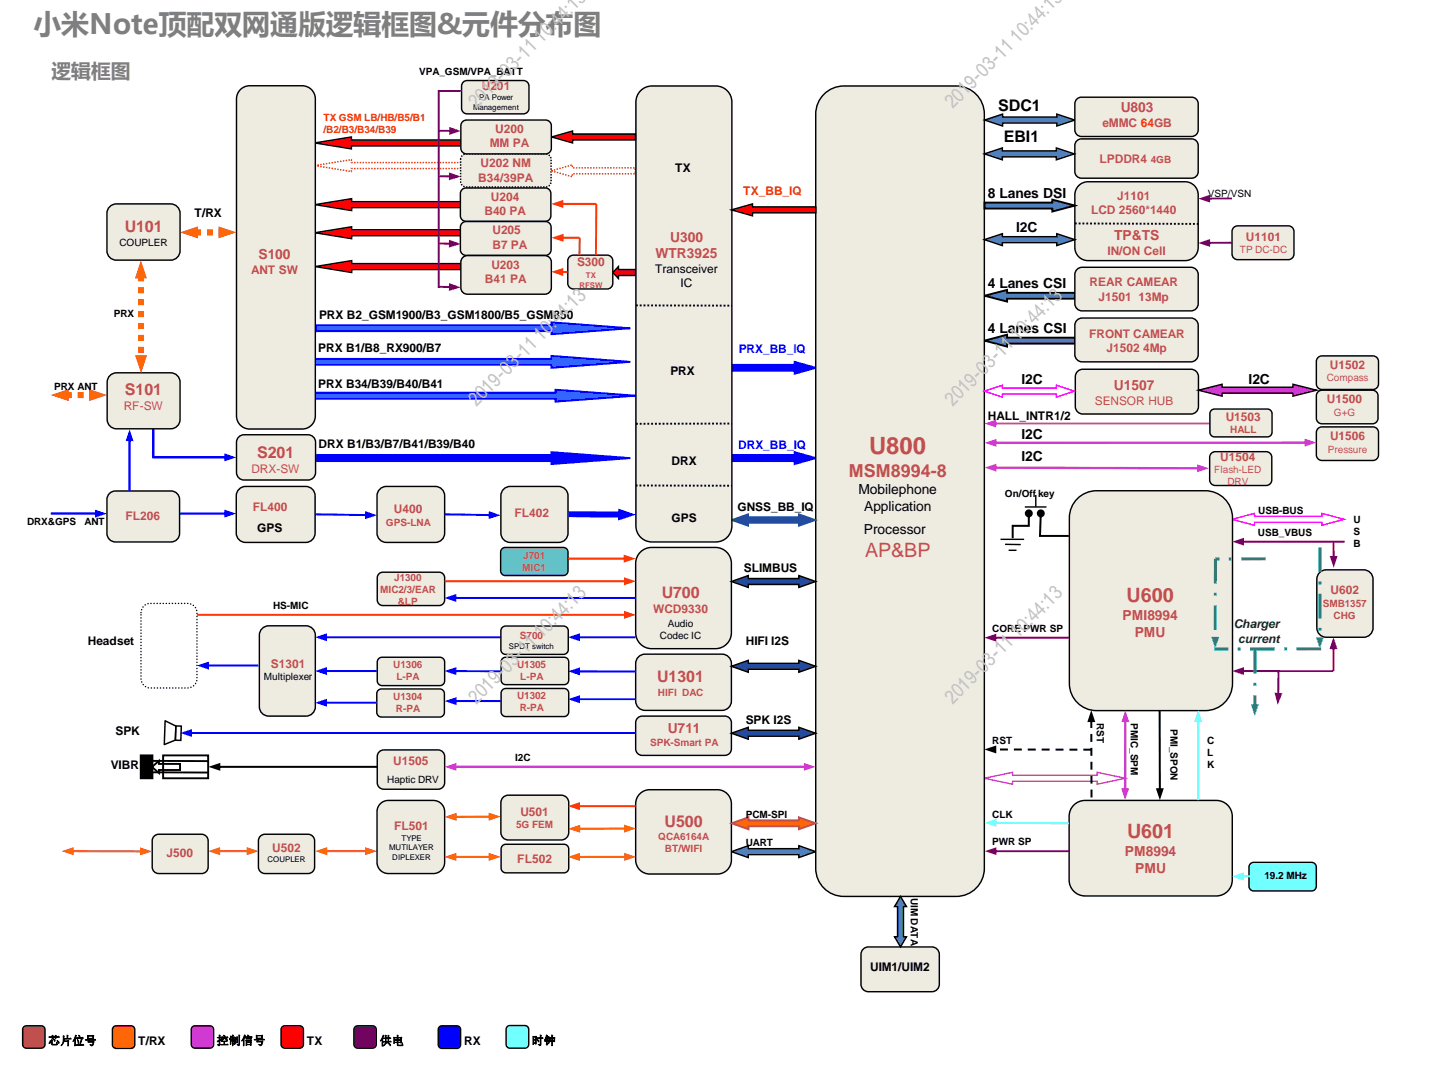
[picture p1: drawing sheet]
<svg xmlns="http://www.w3.org/2000/svg" width="254mm" height="190mm" viewBox="0 0 254 190" stroke-linecap="round" stroke-linejoin="round" font-family="sans-serif">
<path d="M89.2 97.5l.6-.2h10.3a.83 .83 0 0 1 .9 .8v3.3a.83 .83 0 0 1-.9 .9h-10.3a.83 .83 0 0 1-.8-.9v-3.3z" fill-rule="evenodd" fill="#8eb4e3"/>
<path d="M89.2 97.5l.6-.2h10.3a.83 .83 0 0 1 .9 .8v3.3a.83 .83 0 0 1-.9 .9h-10.3a.83 .83 0 0 1-.8-.9v-3.3z" fill="none" stroke="#000" stroke-width=".25"/>
<path d="M222.2 153.5l.6-.3h10.3a.84 .84 0 0 1 .9 .9v3.4a.85 .85 0 0 1-.9 .8h-10.3a.85 .85 0 0 1-.8-.8v-3.4z" fill-rule="evenodd" fill="#6ff"/>
<path d="M222.2 153.5l.6-.3h10.3a.84 .84 0 0 1 .9 .9v3.4a.85 .85 0 0 1-.9 .8h-10.3a.85 .85 0 0 1-.8-.8v-3.4z" fill="none" stroke="#000" stroke-width=".25"/>
<path d="M130 151.3l3-1v.5h9v-.5l3 1-3 1.1v-.5h-9v.5z" fill-rule="evenodd" fill="#4f81bd"/>
<path d="M130 151.3l3-1v.5h9v-.5l3 1-3 1.1v-.5h-9v.5z" fill="none" stroke="#000" stroke-width=".25"/>
<path d="M55.9 25.4l6.6-1.1v.6h19.6v1h-19.6v.6z" fill-rule="evenodd" fill="#f00"/>
<path d="M55.9 25.4l6.6-1.1v.6h19.6v1h-19.6v.6z" fill="none" stroke="#000" stroke-width=".25"/>
<path d="M56 47.4l6.5-1.1v.5h19.5v1.1h-19.5v.5z" fill-rule="evenodd" fill="#f00"/>
<path d="M56 47.4l6.5-1.1v.5h19.5v1.1h-19.5v.5z" fill="none" stroke="#000" stroke-width=".25"/>
<path d="M56 41.4l6.5-1.1v.5h19.6v1.1h-19.6v.5z" fill-rule="evenodd" fill="#f00"/>
<path d="M56 41.4l6.5-1.1v.5h19.6v1.1h-19.6v.5z" fill="none" stroke="#000" stroke-width=".25"/>
<path d="M27.3 75.3l-.1 6" fill="none" stroke="#00f" stroke-width=".42"/>
<path d="M55.9 29.4l6.6-1v.5h19.6v1.1h-19.6v.5z" fill-rule="evenodd" fill="#fff"/>
<path d="M55.9 29.4l6.6-1v.5h19.6v1.1h-19.6v.5z" fill="none" stroke="#f30" stroke-width=".25" stroke-dasharray=".3 .3" stroke-linecap="butt"/>
<path d="M56 36.4l6.5-1.1v.5h19.6v1.1h-19.6v.5z" fill-rule="evenodd" fill="#f00"/>
<path d="M56 36.4l6.5-1.1v.5h19.6v1.1h-19.6v.5z" fill="none" stroke="#000" stroke-width=".25"/>
<path d="M175 138.3l5-1.1v.6h15v-.6l5 1.1-5 1.1v-.6h-15v.6z" fill="none" stroke="#d03ad2" stroke-width=".25"/>
<path d="M56 80.9h42v-.6l14 1.1-14 1.1v-.6h-42z" fill-rule="evenodd" fill="#00f"/>
<path d="M56 80.9h42v-.6l14 1.1-14 1.1v-.6h-42z" fill="none" stroke="#00f" stroke-width=".34"/>
<path d="M56.1 57.8h41.9v-.5l14 1-14 1.1v-.5h-41.9z" fill-rule="evenodd" fill="#36f"/>
<path d="M56.1 57.8h41.9v-.5l14 1-14 1.1v-.5h-41.9z" fill="none" stroke="#00f" stroke-width=".34"/>
<path d="M130 64.8h11.2v-.5l3.8 1.1-3.8 1v-.5h-11.2z" fill-rule="evenodd" fill="#00f"/>
<path d="M130 64.8h11.2v-.5l3.8 1.1-3.8 1v-.5h-11.2z" fill="none" stroke="#00f" stroke-width=".34"/>
<path d="M219 92.3l4-1.1v.6h11.9v-.6l4 1.1-4 1v-.5h-11.9v.5z" fill="none" stroke="#f0f" stroke-width=".25"/>
<path d="M130 80.9h11.2v-.6l3.8 1.1-3.8 1.1v-.6h-11.2z" fill-rule="evenodd" fill="#00f"/>
<path d="M130 80.9h11.2v-.6l3.8 1.1-3.8 1.1v-.6h-11.2z" fill="none" stroke="#00f" stroke-width=".34"/>
<path d="M56 63.8h42v-.6l14 1.1-14 1.1v-.6h-42z" fill-rule="evenodd" fill="#36f"/>
<path d="M56 63.8h42v-.6l14 1.1-14 1.1v-.6h-42z" fill="none" stroke="#00f" stroke-width=".34"/>
<path d="M56 69.8h42.7v-.5l14.3 1-14.3 1.1v-.6h-42.7z" fill-rule="evenodd" fill="#36f"/>
<path d="M56 69.8h42.7v-.5l14.3 1-14.3 1.1v-.6h-42.7z" fill="none" stroke="#00f" stroke-width=".34"/>
<path d="M175 60.5l4-1v.5h12.1v1.1h-12.1v.5z" fill-rule="evenodd" fill="#4f81bd"/>
<path d="M175 60.5l4-1v.5h12.1v1.1h-12.1v.5z" fill="none" stroke="#000" stroke-width=".34"/>
<path d="M175 52.6l4-1.1v.5h12.1v1.1h-12.1v.5z" fill-rule="evenodd" fill="#4f81bd"/>
<path d="M175 52.6l4-1.1v.5h12.1v1.1h-12.1v.5z" fill="none" stroke="#000" stroke-width=".34"/>
<path d="M46.4 148.5l.7-.2h7.7a1.17 1.17 0 0 1 1.1 1.1v4.7a1.17 1.17 0 0 1-1.1 1.1h-7.7a1.17 1.17 0 0 1-1.2-1.1v-4.7l.1-.4z" fill-rule="evenodd" fill="#eeece1"/>
<path d="M46.4 148.5l.7-.2h7.7a1.17 1.17 0 0 1 1.1 1.1v4.7a1.17 1.17 0 0 1-1.1 1.1h-7.7a1.17 1.17 0 0 1-1.2-1.1v-4.7l.1-.4z" fill="none" stroke="#000" stroke-width=".25"/>
<path d="M113.6 98.3a2.83 2.83 0 0 1 2.2-1h11.4a2.84 2.84 0 0 1 2.8 2.8v12.3a2.84 2.84 0 0 1-2.8 2.9h-11.4a2.84 2.84 0 0 1-2.8-2.9v-12.3l.1-.6z" fill-rule="evenodd" fill="#eeece1"/>
<path d="M113.6 98.3a2.83 2.83 0 0 1 2.2-1h11.4a2.84 2.84 0 0 1 2.8 2.8v12.3a2.84 2.84 0 0 1-2.8 2.9h-11.4a2.84 2.84 0 0 1-2.8-2.9v-12.3l.1-.6z" fill="none" stroke="#000" stroke-width=".25"/>
<path d="M25.5 107.7l.8-.4 .4-.1h6.7a1.66 1.66 0 0 1 1.6 1.7v11.7a1.66 1.66 0 0 1-1.6 1.7h-6.7a1.66 1.66 0 0 1-1.6-1.7v-11.7v-.5z" fill="none" stroke="#000" stroke-width=".25" stroke-dasharray="0 .5"/>
<path d="M146.2 17.1a5 5 0 0 1 3.8-1.8h20a5 5 0 0 1 5 5v134a5 5 0 0 1-5 5h-20a5 5 0 0 1-5-5v-134a5 5 0 0 1 1.2-3.2z" fill-rule="evenodd" fill="#eeece1"/>
<path d="M146.2 17.1a5 5 0 0 1 3.8-1.8h20a5 5 0 0 1 5 5v134a5 5 0 0 1-5 5h-20a5 5 0 0 1-5-5v-134a5 5 0 0 1 1.2-3.2z" fill="none" stroke="#000" stroke-width=".25"/>
<path d="M191.5 24.9l.7-.2h19.6a1.17 1.17 0 0 1 1.2 1.1v4.7a1.17 1.17 0 0 1-1.2 1.2h-19.6a1.17 1.17 0 0 1-1.1-1.2v-4.7v-.3z" fill-rule="evenodd" fill="#eeece1"/>
<path d="M191.5 24.9l.7-.2h19.6a1.17 1.17 0 0 1 1.2 1.1v4.7a1.17 1.17 0 0 1-1.2 1.2h-19.6a1.17 1.17 0 0 1-1.1-1.2v-4.7v-.3z" fill="none" stroke="#000" stroke-width=".25"/>
<path d="M191.3 48l.6-.4 .4-.1h19.4a1.29 1.29 0 0 1 1.3 1.3v5.2a1.29 1.29 0 0 1-1.3 1.2h-19.4a1.29 1.29 0 0 1-1.2-1.2v-5.2z" fill-rule="evenodd" fill="#eeece1"/>
<path d="M191.3 48l.6-.4 .4-.1h19.4a1.29 1.29 0 0 1 1.3 1.3v5.2a1.29 1.29 0 0 1-1.3 1.2h-19.4a1.29 1.29 0 0 1-1.2-1.2v-5.2z" fill="none" stroke="#000" stroke-width=".25"/>
<path d="M191.6 33.2a2.33 2.33 0 0 1 1.8-.9h17.2a2.33 2.33 0 0 1 2.4 2.3v9.4a2.33 2.33 0 0 1-2.4 2.3h-17.2a2.33 2.33 0 0 1-2.3-2.3v-9.4v-.5z" fill-rule="evenodd" fill="#eeece1"/>
<path d="M191.6 33.2a2.33 2.33 0 0 1 1.8-.9h17.2a2.33 2.33 0 0 1 2.4 2.3v9.4a2.33 2.33 0 0 1-2.4 2.3h-17.2a2.33 2.33 0 0 1-2.3-2.3v-9.4v-.5z" fill="none" stroke="#000" stroke-width=".25"/>
<path d="M191.3 57l.6-.4 .4-.1h19.4a1.3 1.3 0 0 1 1.3 1.3v5.2a1.3 1.3 0 0 1-1.3 1.3h-19.4a1.3 1.3 0 0 1-1.2-1.3v-5.2z" fill-rule="evenodd" fill="#eeece1"/>
<path d="M191.3 57l.6-.4 .4-.1h19.4a1.3 1.3 0 0 1 1.3 1.3v5.2a1.3 1.3 0 0 1-1.3 1.3h-19.4a1.3 1.3 0 0 1-1.2-1.3v-5.2z" fill="none" stroke="#000" stroke-width=".25"/>
<path d="M113.9 140.9l1-.5 .6-.1h12a2.5 2.5 0 0 1 2.5 2.5v10a2.5 2.5 0 0 1-2.5 2.5h-12a2.5 2.5 0 0 1-2.5-2.5v-10a2.49 2.49 0 0 1 .9-1.9z" fill-rule="evenodd" fill="#eeece1"/>
<path d="M113.9 140.9l1-.5 .6-.1h12a2.5 2.5 0 0 1 2.5 2.5v10a2.5 2.5 0 0 1-2.5 2.5h-12a2.5 2.5 0 0 1-2.5-2.5v-10a2.49 2.49 0 0 1 .9-1.9z" fill="none" stroke="#000" stroke-width=".25"/>
<path d="M42.5 16.1a2.33 2.33 0 0 1 1.9-.9h9.3a2.33 2.33 0 0 1 2.3 2.4v56.3a2.33 2.33 0 0 1-2.3 2.3h-9.3a2.33 2.33 0 0 1-2.4-2.3v-56.3l.1-.6z" fill-rule="evenodd" fill="#eeece1"/>
<path d="M42.5 16.1a2.33 2.33 0 0 1 1.9-.9h9.3a2.33 2.33 0 0 1 2.3 2.4v56.3a2.33 2.33 0 0 1-2.3 2.3h-9.3a2.33 2.33 0 0 1-2.4-2.3v-56.3l.1-.6z" fill="none" stroke="#000" stroke-width=".25"/>
<path d="M153.6 168.5l.8-.2h11.2a1.33 1.33 0 0 1 1.4 1.3v5.3a1.33 1.33 0 0 1-1.4 1.3h-11.2a1.33 1.33 0 0 1-1.4-1.3v-5.3l.1-.4z" fill-rule="evenodd" fill="#eeece1"/>
<path d="M153.6 168.5l.8-.2h11.2a1.33 1.33 0 0 1 1.4 1.3v5.3a1.33 1.33 0 0 1-1.4 1.3h-11.2a1.33 1.33 0 0 1-1.4-1.3v-5.3l.1-.4z" fill="none" stroke="#000" stroke-width=".25"/>
<path d="M46.6 111.7l.7-.4 .5-.1h6.6a1.66 1.66 0 0 1 1.6 1.7v12.7a1.66 1.66 0 0 1-1.6 1.7h-6.6a1.66 1.66 0 0 1-1.7-1.7v-12.7l.1-.5z" fill-rule="evenodd" fill="#eeece1"/>
<path d="M46.6 111.7l.7-.4 .5-.1h6.6a1.66 1.66 0 0 1 1.6 1.7v12.7a1.66 1.66 0 0 1-1.6 1.7h-6.6a1.66 1.66 0 0 1-1.7-1.7v-12.7l.1-.5z" fill="none" stroke="#000" stroke-width=".25"/>
<path d="M82.2 27.6l.7-.3h14.1a.98 .98 0 0 1 1 1v4a.98 .98 0 0 1-1 .9h-14.1a.98 .98 0 0 1-1-.9v-4z" fill-rule="evenodd" fill="#eeece1"/>
<path d="M82.2 27.6l.7-.3h14.1a.98 .98 0 0 1 1 1v4a.98 .98 0 0 1-1 .9h-14.1a.98 .98 0 0 1-1-.9v-4z" fill="none" stroke="#000" stroke-width=".25" stroke-dasharray=".3 .3" stroke-linecap="butt"/>
<path d="M82.1 33.7l.7-.3h14.1a.99 .99 0 0 1 1 1v3.9a.99 .99 0 0 1-1 1h-14.1a.99 .99 0 0 1-1-1v-3.9z" fill-rule="evenodd" fill="#eeece1"/>
<path d="M82.1 33.7l.7-.3h14.1a.99 .99 0 0 1 1 1v3.9a.99 .99 0 0 1-1 1h-14.1a.99 .99 0 0 1-1-1v-3.9z" fill="none" stroke="#000" stroke-width=".25"/>
<path d="M190.7 143.3a2.82 2.82 0 0 1 2.2-1.1h23.3a2.83 2.83 0 0 1 2.8 2.9v11.3a2.83 2.83 0 0 1-2.8 2.8h-23.3a2.83 2.83 0 0 1-2.9-2.8v-11.3l.1-.7z" fill-rule="evenodd" fill="#eeece1"/>
<path d="M190.7 143.3a2.82 2.82 0 0 1 2.2-1.1h23.3a2.83 2.83 0 0 1 2.8 2.9v11.3a2.83 2.83 0 0 1-2.8 2.8h-23.3a2.83 2.83 0 0 1-2.9-2.8v-11.3l.1-.7z" fill="none" stroke="#000" stroke-width=".25"/>
<path d="M42.6 77.5l.8-.2h11.4a1.34 1.34 0 0 1 1.3 1.3v5.4a1.34 1.34 0 0 1-1.3 1.3h-11.4a1.34 1.34 0 0 1-1.4-1.3v-5.4l.1-.4z" fill-rule="evenodd" fill="#eeece1"/>
<path d="M42.6 77.5l.8-.2h11.4a1.34 1.34 0 0 1 1.3 1.3v5.4a1.34 1.34 0 0 1-1.3 1.3h-11.4a1.34 1.34 0 0 1-1.4-1.3v-5.4l.1-.4z" fill="none" stroke="#000" stroke-width=".25"/>
<path d="M82.3 14.6l.7-.3h10a.99 .99 0 0 1 1 1v3.9a.99 .99 0 0 1-1 1h-10a.99 .99 0 0 1-1-1v-3.9z" fill-rule="evenodd" fill="#eeece1"/>
<path d="M82.3 14.6l.7-.3h10a.99 .99 0 0 1 1 1v3.9a.99 .99 0 0 1-1 1h-10a.99 .99 0 0 1-1-1v-3.9z" fill="none" stroke="#000" stroke-width=".25"/>
<path d="M89.5 86.9l.7-.4 .5-.1h8.6a1.66 1.66 0 0 1 1.7 1.7v6.6a1.66 1.66 0 0 1-1.7 1.7h-8.6a1.66 1.66 0 0 1-1.7-1.7v-6.6l.1-.4z" fill-rule="evenodd" fill="#eeece1"/>
<path d="M89.5 86.9l.7-.4 .5-.1h8.6a1.66 1.66 0 0 1 1.7 1.7v6.6a1.66 1.66 0 0 1-1.7 1.7h-8.6a1.66 1.66 0 0 1-1.7-1.7v-6.6l.1-.4z" fill="none" stroke="#000" stroke-width=".25"/>
<path d="M42.5 86.9l.7-.4 .5-.1h10.6a1.66 1.66 0 0 1 1.7 1.7v6.6a1.66 1.66 0 0 1-1.7 1.7h-10.6a1.66 1.66 0 0 1-1.7-1.7v-6.6l.1-.4z" fill-rule="evenodd" fill="#eeece1"/>
<path d="M42.5 86.9l.7-.4 .5-.1h10.6a1.66 1.66 0 0 1 1.7 1.7v6.6a1.66 1.66 0 0 1-1.7 1.7h-10.6a1.66 1.66 0 0 1-1.7-1.7v-6.6l.1-.4z" fill="none" stroke="#000" stroke-width=".25"/>
<path d="M191.1 39.7l21.9 .1" fill="none" stroke="#000" stroke-width=".34" stroke-dasharray=".3 .3" stroke-linecap="butt"/>
<path d="M130 92.4l3-1v.5h9v-.5l3 1-3 1.1v-.6h-9v.6z" fill-rule="evenodd" fill="#1f497d"/>
<path d="M130 92.4l3-1v.5h9v-.5l3 1-3 1.1v-.6h-9v.6z" fill="none" stroke="#1f497d" stroke-width=".25"/>
<path d="M175 42.6l3.2-1.1v.6h9.6v-.6l3.3 1.1-3.3 1v-.5h-9.6v.5z" fill-rule="evenodd" fill="#4f81bd"/>
<path d="M175 42.6l3.2-1.1v.6h9.6v-.6l3.3 1.1-3.3 1v-.5h-9.6v.5z" fill="none" stroke="#000" stroke-width=".25"/>
<path d="M175 21.3l3.2-1v.5h9.7v-.5l3.2 1-3.2 1.1v-.5h-9.7v.5z" fill-rule="evenodd" fill="#4f81bd"/>
<path d="M175 21.3l3.2-1v.5h9.7v-.5l3.2 1-3.2 1.1v-.5h-9.7v.5z" fill="none" stroke="#000" stroke-width=".25"/>
<path d="M175 27.3l3.2-1v.5h9.6v-.5l3.2 1-3.2 1.1v-.5h-9.6v.5z" fill-rule="evenodd" fill="#4f81bd"/>
<path d="M175 27.3l3.2-1v.5h9.6v-.5l3.2 1-3.2 1.1v-.5h-9.6v.5z" fill="none" stroke="#000" stroke-width=".25"/>
<path d="M191.4 66.2l.6-.5 .5-.1h19.2a1.32 1.32 0 0 1 1.3 1.3v5.3a1.32 1.32 0 0 1-1.3 1.4h-19.2a1.32 1.32 0 0 1-1.4-1.4v-5.3z" fill-rule="evenodd" fill="#eeece1"/>
<path d="M191.4 66.2l.6-.5 .5-.1h19.2a1.32 1.32 0 0 1 1.3 1.3v5.3a1.32 1.32 0 0 1-1.3 1.4h-19.2a1.32 1.32 0 0 1-1.4-1.4v-5.3z" fill="none" stroke="#000" stroke-width=".25"/>
<path d="M175 69.5l3.2-1v.5h9.6v-.5l3.2 1-3.2 1.1v-.6h-9.6v.6z" fill-rule="evenodd" fill="#fff"/>
<path d="M175 69.5l3.2-1v.5h9.6v-.5l3.2 1-3.2 1.1v-.6h-9.6v.6z" fill="none" stroke="#f0f" stroke-width=".25"/>
<path d="M130 146.3l3-1.1v.6h9v-.6l3 1.1-3 1.1v-.6h-9v.6z" fill-rule="evenodd" fill="#f60"/>
<path d="M130 146.3l3-1.1v.6h9v-.6l3 1.1-3 1.1v-.6h-9v.6z" fill="none" stroke="#c0504d" stroke-width=".34"/>
<path d="M56 91.2l9.3 .2-.1 .3-9.2-.1zM64.9 90.8l2.1 .8-2.1 .6z" fill="#00f"/>
<path d="M82.1 39.7l.7-.3h14.2a1 1 0 0 1 1 1v4a1 1 0 0 1-1 1h-14.2a1 1 0 0 1-1-1v-4z" fill-rule="evenodd" fill="#eeece1"/>
<path d="M82.1 39.7l.7-.3h14.2a1 1 0 0 1 1 1v4a1 1 0 0 1-1 1h-14.2a1 1 0 0 1-1-1v-4z" fill="none" stroke="#000" stroke-width=".25"/>
<path d="M11.7 69.7h1v1h-1zM13.8 69.7h1.1v1h-1.1zM15.9 69.7h.5v1h-.5zM9 70.2l3.2-1v2.1zM15.9 69.2l3.1 1-3.1 1.1z" fill="#f60"/>
<path d="M98 30.4l3.7-1.1v.5h11.2v1.1h-11.2v.5z" fill="none" stroke="#f30" stroke-width=".25" stroke-dasharray=".3 .3" stroke-linecap="butt"/>
<path d="M109.9 47.4v.5h3v1.1h-3v.5l-1-1.1z" fill-rule="evenodd" fill="#f00"/>
<path d="M109.9 47.4v.5h3v1.1h-3v.5l-1-1.1z" fill="none" stroke="#000" stroke-width=".25"/>
<path d="M113.7 16.3a2.84 2.84 0 0 1 2.2-1h11.3a2.84 2.84 0 0 1 2.9 2.8v75.4a2.84 2.84 0 0 1-2.9 2.8h-11.3a2.84 2.84 0 0 1-2.9-2.8v-75.4l.1-.6z" fill-rule="evenodd" fill="#eeece1"/>
<path d="M113.7 16.3a2.84 2.84 0 0 1 2.2-1h11.3a2.84 2.84 0 0 1 2.9 2.8v75.4a2.84 2.84 0 0 1-2.9 2.8h-11.3a2.84 2.84 0 0 1-2.9-2.8v-75.4l.1-.6z" fill="none" stroke="#000" stroke-width=".25"/>
<path d="M113 54.3h17.1M113 75.3h17.1M113 86.3h17.1" fill="none" stroke="#000" stroke-width=".34" stroke-dasharray=".3 .3" stroke-linecap="butt"/>
<path d="M78 23.1h2.2v.3h-2.2zM79.8 22.6l2.2 .7-2.2 .7z" fill="#800080"/>
<path d="M81.9 16.2h-3.9v35" fill="none" stroke="#800080" stroke-width=".34"/>
<path d="M101 90.8l9.4 .1v1.1l-9.4-.1zM109.9 90.4l3.2 1.1-3.2 1z" fill="#00f"/>
<path d="M160.1 159.3l1 1.8h-.5v5.4h.5l-1 1.8-1.1-1.8h.5v-5.4h-.5z" fill-rule="evenodd" fill="#4f81bd"/>
<path d="M160.1 159.3l1 1.8h-.5v5.4h.5l-1 1.8-1.1-1.8h.5v-5.4h-.5z" fill="none" stroke="#000" stroke-width=".25"/>
<g fill="#f60">
<path d="M102.8 147.1v.3h8.5v-.3zM101 147.3l2.1 .7v-1.4zM110.9 146.5v1.4l2.1-.7z"/>
<path d="M57.8 151.1h7.4v.3h-7.4zM56 151.3l2.2-.7v1.4zM64.9 150.6l2.1 .7-2.1 .7z"/>
</g>
<path d="M32 91.1v.3h8.2v-.3zM39.9 90.6v1.4l2.1-.7z" fill="#00f"/>
<path d="M130 103.3l3-1v.5h9v-.5l3 1-3 1.1v-.5h-9v.5z" fill-rule="evenodd" fill="#1f497d"/>
<path d="M130 103.3l3-1v.5h9v-.5l3 1-3 1.1v-.5h-9v.5z" fill="none" stroke="#000" stroke-width=".25"/>
<path d="M191.2 88.9a4.8 4.8 0 0 1 3.7-1.7h19.3a4.8 4.8 0 0 1 4.9 4.8v29.4a4.8 4.8 0 0 1-4.9 4.9h-19.3a4.8 4.8 0 0 1-4.8-4.9v-29.4a4.8 4.8 0 0 1 1.1-3.1z" fill-rule="evenodd" fill="#eeece1"/>
<path d="M191.2 88.9a4.8 4.8 0 0 1 3.7-1.7h19.3a4.8 4.8 0 0 1 4.9 4.8v29.4a4.8 4.8 0 0 1-4.9 4.9h-19.3a4.8 4.8 0 0 1-4.8-4.9v-29.4a4.8 4.8 0 0 1 1.1-3.1z" fill="none" stroke="#000" stroke-width=".25"/>
<path d="M130 37.3l3.8-1.1v.6h11.2v1h-11.2v.6z" fill-rule="evenodd" fill="#f00"/>
<path d="M130 37.3l3.8-1.1v.6h11.2v1h-11.2v.6zM177.8 95.8h4.2M178.6 96.7l2.8 .1M179.3 97.8h1.4M182.2 90.1h3.8M184.1 88v2" fill="none" stroke="#000" stroke-width=".25"/>
<g fill="#000">
<path d="M179.8 93.3h3.1l-.2 .1v-2.2h.3v2.4h-3l.2-.2v2.2h-.4zM182.2 91.2a.71 .71 0 0 1 1.4 0 .71 .71 0 0 1-1.4 0z"/>
<path d="M184.8 91.2h.4l-.2 4-.1-.1h5.1v.3h-5.3zM184.3 91.2a.71 .71 0 0 1 1.4 0 .71 .71 0 0 1-1.4 0z"/>
</g>
<path d="M20.2 182.5l.4-.2h2.7a.66 .66 0 0 1 .7 .7v2.6a.66 .66 0 0 1-.7 .7h-2.7a.66 .66 0 0 1-.6-.7v-2.6z" fill-rule="evenodd" fill="#f60"/>
<path d="M20.2 182.5l.4-.2h2.7a.66 .66 0 0 1 .7 .7v2.6a.66 .66 0 0 1-.7 .7h-2.7a.66 .66 0 0 1-.6-.7v-2.6z" fill="none" stroke="#000" stroke-width=".25"/>
<path d="M50.1 182.5l.5-.2h2.7a.66 .66 0 0 1 .6 .7v2.6a.66 .66 0 0 1-.6 .7h-2.7a.66 .66 0 0 1-.6-.7v-2.6z" fill-rule="evenodd" fill="#f00"/>
<path d="M50.1 182.5l.5-.2h2.7a.66 .66 0 0 1 .6 .7v2.6a.66 .66 0 0 1-.6 .7h-2.7a.66 .66 0 0 1-.6-.7v-2.6z" fill="none" stroke="#000" stroke-width=".25"/>
<path d="M78.1 182.5l.5-.2h2.6a.66 .66 0 0 1 .7 .7v2.6a.66 .66 0 0 1-.7 .7h-2.6a.66 .66 0 0 1-.7-.7v-2.6z" fill-rule="evenodd" fill="#00f"/>
<path d="M78.1 182.5l.5-.2h2.6a.66 .66 0 0 1 .7 .7v2.6a.66 .66 0 0 1-.7 .7h-2.6a.66 .66 0 0 1-.7-.7v-2.6z" fill="none" stroke="#000" stroke-width=".25"/>
<path d="M63.1 182.5l.5-.2h2.6a.66 .66 0 0 1 .7 .7v2.6a.66 .66 0 0 1-.7 .7h-2.6a.66 .66 0 0 1-.7-.7v-2.6z" fill-rule="evenodd" fill="#800080"/>
<path d="M63.1 182.5l.5-.2h2.6a.66 .66 0 0 1 .7 .7v2.6a.66 .66 0 0 1-.7 .7h-2.6a.66 .66 0 0 1-.7-.7v-2.6z" fill="none" stroke="#000" stroke-width=".25"/>
<path d="M4.2 182.5l.5-.2h2.6a.66 .66 0 0 1 .7 .7v2.6a.66 .66 0 0 1-.7 .7h-2.6a.66 .66 0 0 1-.7-.7v-2.6z" fill-rule="evenodd" fill="#c0504d"/>
<path d="M4.2 182.5l.5-.2h2.6a.66 .66 0 0 1 .7 .7v2.6a.66 .66 0 0 1-.7 .7h-2.6a.66 .66 0 0 1-.7-.7v-2.6z" fill="none" stroke="#000" stroke-width=".25"/>
<path d="M34.2 182.5l.5-.2h2.6a.66 .66 0 0 1 .7 .7v2.6a.66 .66 0 0 1-.7 .7h-2.6a.66 .66 0 0 1-.7-.7v-2.6z" fill-rule="evenodd" fill="#d03ad2"/>
<path d="M34.2 182.5l.5-.2h2.6a.66 .66 0 0 1 .7 .7v2.6a.66 .66 0 0 1-.7 .7h-2.6a.66 .66 0 0 1-.7-.7v-2.6z" fill="none" stroke="#000" stroke-width=".25"/>
<path d="M90.2 182.4l.4-.2h2.7a.67 .67 0 0 1 .7 .7v2.7a.67 .67 0 0 1-.7 .7h-2.7a.67 .67 0 0 1-.6-.7v-2.7z" fill-rule="evenodd" fill="#6ff"/>
<path d="M90.2 182.4l.4-.2h2.7a.67 .67 0 0 1 .7 .7v2.7a.67 .67 0 0 1-.7 .7h-2.7a.67 .67 0 0 1-.6-.7v-2.7z" fill="none" stroke="#000" stroke-width=".25"/>
<path d="M175 36h12v-.5l4.1 1-4.1 1.1v-.5h-12z" fill-rule="evenodd" fill="#4f81bd"/>
<path d="M175 36h12v-.5l4.1 1-4.1 1.1v-.5h-12z" fill="none" stroke="#000" stroke-width=".34"/>
<path d="M98 24.3l3.8-1v.5h11.1v1.1h-11.1v.5z" fill-rule="evenodd" fill="#f00"/>
<path d="M98 24.3l3.8-1v.5h11.1v1.1h-11.1v.5z" fill="none" stroke="#000" stroke-width=".25"/>
<path d="M82.2 21.6l.7-.3h14.1a1 1 0 0 1 1 1v4a1 1 0 0 1-1 1h-14.1a1 1 0 0 1-1-1v-4z" fill-rule="evenodd" fill="#eeece1"/>
<path d="M82.2 21.6l.7-.3h14.1a1 1 0 0 1 1 1v4a1 1 0 0 1-1 1h-14.1a1 1 0 0 1-1-1v-4z" fill="none" stroke="#000" stroke-width=".25"/>
<path d="M82.1 45.9l.6-.4 .4-.1h13.8a1.14 1.14 0 0 1 1.1 1.2v4.5a1.14 1.14 0 0 1-1.1 1.2h-13.8a1.14 1.14 0 0 1-1.2-1.2v-4.5z" fill-rule="evenodd" fill="#eeece1"/>
<path d="M82.1 45.9l.6-.4 .4-.1h13.8a1.14 1.14 0 0 1 1.1 1.2v4.5a1.14 1.14 0 0 1-1.1 1.2h-13.8a1.14 1.14 0 0 1-1.2-1.2v-4.5z" fill="none" stroke="#000" stroke-width=".25"/>
<path d="M101.2 45.6l.7-.3h6a1 1 0 0 1 1 1v4a1 1 0 0 1-1 1.1h-6a1 1 0 0 1-1-1.1v-4z" fill-rule="evenodd" fill="#eeece1"/>
<path d="M101.2 45.6l.7-.3h6a1 1 0 0 1 1 1v4a1 1 0 0 1-1 1.1h-6a1 1 0 0 1-1-1.1v-4z" fill="none" stroke="#000" stroke-width=".25"/>
<path d="M27.1 81l13.1 .1v.4l-13.1-.1zM39.9 80.6l2.1 .7-2.1 .7z" fill="#00f"/>
<g fill="#f30">
<path d="M99.8 48.2h1.1v.3h-1.1zM98 48.3l2.1-.7v1.4z"/>
<path d="M99.8 42.1h3.2v.3h-3.2zM98 42.2l2.2-.7v1.5z"/>
</g>
<path d="M103 42.2v3.1" fill="none" stroke="#f30" stroke-width=".34"/>
<path d="M19.5 66.7l.8-.4h.4h9.6a1.66 1.66 0 0 1 1.7 1.6v6.6a1.66 1.66 0 0 1-1.7 1.7h-9.6a1.66 1.66 0 0 1-1.7-1.7v-6.6l.1-.4z" fill-rule="evenodd" fill="#eeece1"/>
<path d="M19.5 66.7l.8-.4h.4h9.6a1.66 1.66 0 0 1 1.7 1.6v6.6a1.66 1.66 0 0 1-1.7 1.7h-9.6a1.66 1.66 0 0 1-1.7-1.7v-6.6l.1-.4z" fill="none" stroke="#000" stroke-width=".25"/>
<path d="M67.5 86.9l.7-.4 .5-.1h8.7a1.66 1.66 0 0 1 1.6 1.7v6.6a1.66 1.66 0 0 1-1.6 1.7h-8.7a1.66 1.66 0 0 1-1.7-1.7v-6.6l.1-.4z" fill-rule="evenodd" fill="#eeece1"/>
<path d="M67.5 86.9l.7-.4 .5-.1h8.7a1.66 1.66 0 0 1 1.6 1.7v6.6a1.66 1.66 0 0 1-1.6 1.7h-8.7a1.66 1.66 0 0 1-1.7-1.7v-6.6l.1-.4z" fill="none" stroke="#000" stroke-width=".25"/>
<path d="M19.5 36.7l.7-.4 .5-.1h9.6a1.66 1.66 0 0 1 1.7 1.7v6.7a1.66 1.66 0 0 1-1.7 1.6h-9.6a1.66 1.66 0 0 1-1.7-1.6v-6.7l.1-.4z" fill-rule="evenodd" fill="#eeece1"/>
<path d="M19.5 36.7l.7-.4 .5-.1h9.6a1.66 1.66 0 0 1 1.7 1.7v6.7a1.66 1.66 0 0 1-1.7 1.6h-9.6a1.66 1.66 0 0 1-1.7-1.6v-6.7l.1-.4z" fill="none" stroke="#000" stroke-width=".25"/>
<g fill="#f60">
<path d="M34.7 40.8h1v1h-1zM36.8 40.8h1v1h-1zM38.9 40.8h.5v1h-.5zM32 41.3l3.2-1.1v2.2zM38.8 40.2l3.2 1.1-3.2 1.1z"/>
<path d="M24.5 48.9h1.1v1.1h-1.1zM24.5 51.1h1.1v1h-1.1zM24.5 53.2h1.1v1h-1.1zM24.5 55.3h1.1v1h-1.1zM24.5 57.4h1.1v1.1h-1.1zM24.5 59.5h1.1v1.1h-1.1zM24.5 61.6h1.1v1.1h-1.1zM25 46.3l1.1 3.2h-2.1zM24 63.1h2.1l-1 3.2z"/>
</g>
<path d="M19.6 87.5l.9-.3h9.9a1.51 1.51 0 0 1 1.5 1.6v6a1.51 1.51 0 0 1-1.5 1.5h-9.9a1.51 1.51 0 0 1-1.5-1.5v-6l.1-.5z" fill-rule="evenodd" fill="#eeece1"/>
<path d="M19.6 87.5l.9-.3h9.9a1.51 1.51 0 0 1 1.5 1.6v6a1.51 1.51 0 0 1-1.5 1.5h-9.9a1.51 1.51 0 0 1-1.5-1.5v-6l.1-.5z" fill="none" stroke="#000" stroke-width=".25"/>
<path d="M9 91.1v.4h8.2v-.4zM16.9 90.6v1.4l2.1-.7z" fill="#00f"/>
<path d="M176.7 75.1v.3h38.3v-.3zM175 75.3l2.1 .7v-1.4z" fill="#d03ad2"/>
<path d="M79 91.2l8.2 .2v.3l-8.2-.1zM86.9 90.8l2.1 .8-2.1 .6z" fill="#00f"/>
<g fill="#800080">
<path d="M78 43.1h2.2l-.1 .4-2.1-.1zM79.8 42.6l2.1 .7-2.1 .7z"/>
<path d="M78 31.2h2.2l-.1 .3h-2.1zM79.8 30.6l2.1 .8-2.1 .7z"/>
<path d="M78 50.8h2.2l-.1 .4-2.1-.1zM79.8 50.3l2.1 .8-2.1 .6z"/>
</g>
<path d="M191.5 17.5l.7-.2h19.6a1.17 1.17 0 0 1 1.2 1.1v4.7a1.17 1.17 0 0 1-1.2 1.2h-19.6a1.17 1.17 0 0 1-1.1-1.2v-4.7v-.3z" fill-rule="evenodd" fill="#eeece1"/>
<path d="M191.5 17.5l.7-.2h19.6a1.17 1.17 0 0 1 1.2 1.1v4.7a1.17 1.17 0 0 1-1.2 1.2h-19.6a1.17 1.17 0 0 1-1.1-1.2v-4.7v-.3z" fill="none" stroke="#000" stroke-width=".25"/>
<path d="M219.3 40.4l.7-.3h9a1 1 0 0 1 1 1v4a1 1 0 0 1-1 1h-9a1 1 0 0 1-1-1v-4z" fill-rule="evenodd" fill="#eeece1"/>
<path d="M219.3 40.4l.7-.3h9a1 1 0 0 1 1 1v4a1 1 0 0 1-1 1h-9a1 1 0 0 1-1-1v-4z" fill="none" stroke="#000" stroke-width=".25"/>
<path d="M214.7 43v.3h4.3v-.3zM213 43.2l2.1 .7v-1.4z" fill="#800080"/>
<path d="M213 69.3l4.2-1v.5h12.6v-.5l4.2 1-4.2 1.1v-.5h-12.6v.5z" fill-rule="evenodd" fill="#d03ad2"/>
<path d="M213 69.3l4.2-1v.5h12.6v-.5l4.2 1-4.2 1.1v-.5h-12.6v.5z" fill="none" stroke="#000" stroke-width=".25"/>
<path d="M234.3 63.5l.7-.3h9a.99 .99 0 0 1 1 1v4a.99 .99 0 0 1-1 1h-9a.99 .99 0 0 1-1-1v-4z" fill-rule="evenodd" fill="#eeece1"/>
<path d="M234.3 63.5l.7-.3h9a.99 .99 0 0 1 1 1v4a.99 .99 0 0 1-1 1h-9a.99 .99 0 0 1-1-1v-4z" fill="none" stroke="#000" stroke-width=".25"/>
<path d="M234.3 76.2l.7-.3h9a.99 .99 0 0 1 1 1v3.9a.99 .99 0 0 1-1 1h-9a.99 .99 0 0 1-1-1v-3.9z" fill-rule="evenodd" fill="#eeece1"/>
<path d="M234.3 76.2l.7-.3h9a.99 .99 0 0 1 1 1v3.9a.99 .99 0 0 1-1 1h-9a.99 .99 0 0 1-1-1v-3.9z" fill="none" stroke="#000" stroke-width=".25"/>
<path d="M234.3 69.6l.7-.3h8.9a.99 .99 0 0 1 1 1v4a.99 .99 0 0 1-1 1h-8.9a.99 .99 0 0 1-1-1v-4z" fill-rule="evenodd" fill="#eeece1"/>
<path d="M234.3 69.6l.7-.3h8.9a.99 .99 0 0 1 1 1v4a.99 .99 0 0 1-1 1h-8.9a.99 .99 0 0 1-1-1v-4z" fill="none" stroke="#000" stroke-width=".25"/>
<path d="M215.3 72.9l.6-.2h9.4a.83 .83 0 0 1 .8 .8v3.3a.83 .83 0 0 1-.8 .8h-9.4a.83 .83 0 0 1-.8-.8v-3.3z" fill-rule="evenodd" fill="#eeece1"/>
<path d="M215.3 72.9l.6-.2h9.4a.83 .83 0 0 1 .8 .8v3.3a.83 .83 0 0 1-.8 .8h-9.4a.83 .83 0 0 1-.8-.8v-3.3z" fill="none" stroke="#000" stroke-width=".25"/>
<path d="M67.3 102l.7-.3h10a.99 .99 0 0 1 1 1v3.9a.99 .99 0 0 1-1 1h-10a.99 .99 0 0 1-.9-1v-3.9z" fill-rule="evenodd" fill="#eeece1"/>
<path d="M67.3 102l.7-.3h10a.99 .99 0 0 1 1 1v3.9a.99 .99 0 0 1-1 1h-10a.99 .99 0 0 1-.9-1v-3.9z" fill="none" stroke="#000" stroke-width=".25"/>
<path d="M113.5 127.5l.7-.2h14.6a1.17 1.17 0 0 1 1.2 1.1v4.7a1.17 1.17 0 0 1-1.2 1.1h-14.6a1.17 1.17 0 0 1-1.2-1.1v-4.7v-.3z" fill-rule="evenodd" fill="#eeece1"/>
<path d="M113.5 127.5l.7-.2h14.6a1.17 1.17 0 0 1 1.2 1.1v4.7a1.17 1.17 0 0 1-1.2 1.1h-14.6a1.17 1.17 0 0 1-1.2-1.1v-4.7v-.3z" fill="none" stroke="#000" stroke-width=".25"/>
<path d="M89.6 141.6l.8-.3h9.4a1.32 1.32 0 0 1 1.3 1.3v5.3a1.32 1.32 0 0 1-1.3 1.4h-9.4a1.32 1.32 0 0 1-1.4-1.4v-5.3l.1-.4z" fill-rule="evenodd" fill="#eeece1"/>
<path d="M89.6 141.6l.8-.3h9.4a1.32 1.32 0 0 1 1.3 1.3v5.3a1.32 1.32 0 0 1-1.3 1.4h-9.4a1.32 1.32 0 0 1-1.4-1.4v-5.3l.1-.4z" fill="none" stroke="#000" stroke-width=".25"/>
<path d="M89.3 150.3l.6-.3h10.3a.84 .84 0 0 1 .9 .9v3.4a.84 .84 0 0 1-.9 .8h-10.3a.84 .84 0 0 1-.8-.8v-3.4z" fill-rule="evenodd" fill="#eeece1"/>
<path d="M89.3 150.3l.6-.3h10.3a.84 .84 0 0 1 .9 .9v3.4a.84 .84 0 0 1-.9 .8h-10.3a.84 .84 0 0 1-.8-.8v-3.4z" fill="none" stroke="#000" stroke-width=".25"/>
<path d="M102.7 143.1v.3h10.3v-.3zM101 143.3l2.1 .7v-1.4z" fill="#f30"/>
<path d="M33.8 130.1h79.2v.3h-79.2zM32 130.3l2.1-.7v1.4z" fill="#00f"/>
<path d="M67.6 142.8l.9-.5 .5-.1h8a2 2 0 0 1 2 2v9a2 2 0 0 1-2 2h-8a2 2 0 0 1-2-2v-9l.1-.5z" fill-rule="evenodd" fill="#eeece1"/>
<path d="M67.6 142.8l.9-.5 .5-.1h8a2 2 0 0 1 2 2v9a2 2 0 0 1-2 2h-8a2 2 0 0 1-2-2v-9l.1-.5z" fill="none" stroke="#000" stroke-width=".25"/>
<path d="M27.5 148.5l.7-.2h7.6a1.17 1.17 0 0 1 1.2 1.1v4.7a1.17 1.17 0 0 1-1.2 1.1h-7.6a1.16 1.16 0 0 1-1.1-1.1v-4.7v-.4z" fill-rule="evenodd" fill="#eeece1"/>
<path d="M27.5 148.5l.7-.2h7.6a1.17 1.17 0 0 1 1.2 1.1v4.7a1.17 1.17 0 0 1-1.2 1.1h-7.6a1.16 1.16 0 0 1-1.1-1.1v-4.7v-.4z" fill="none" stroke="#000" stroke-width=".25"/>
<g fill="#f60">
<path d="M38.8 151.1h5.4v.3h-5.4zM37 151.3l2.1-.7v1.4zM43.9 150.6l2.1 .7-2.1 .7z"/>
<path d="M12.7 151.1h12.5v.4l-12.5-.1zM11 151.3l2.1-.7v1.4zM24.9 150.6l2.1 .7-2.1 .7z"/>
</g>
<path d="M113.5 116.7l.7-.4 .5-.1h13.6a1.66 1.66 0 0 1 1.7 1.7v6.7a1.66 1.66 0 0 1-1.7 1.6h-13.6a1.66 1.66 0 0 1-1.7-1.6v-6.7v-.4z" fill-rule="evenodd" fill="#eeece1"/>
<path d="M113.5 116.7l.7-.4 .5-.1h13.6a1.66 1.66 0 0 1 1.7 1.7v6.7a1.66 1.66 0 0 1-1.7 1.6h-13.6a1.66 1.66 0 0 1-1.7-1.6v-6.7v-.4z" fill="none" stroke="#000" stroke-width=".25"/>
<path d="M130 118.4l3-1.1v.6h9v-.6l3 1.1-3 1.1v-.6h-9v.6z" fill-rule="evenodd" fill="#1f497d"/>
<path d="M130 118.4l3-1.1v.6h9v-.6l3 1.1-3 1.1v-.6h-9v.6z" fill="none" stroke="#000" stroke-width=".25"/>
<path d="M130 130.3l3-1.1v.6h9v-.6l3 1.1-3 1.1v-.6h-9v.6z" fill-rule="evenodd" fill="#1f497d"/>
<path d="M130 130.3l3-1.1v.6h9v-.6l3 1.1-3 1.1v-.6h-9v.6z" fill="none" stroke="#000" stroke-width=".25"/>
<path d="M101 99.1h10.2v.3h-10.2zM110.9 98.6l2.1 .7-2.1 .7z" fill="#f30"/>
<g fill="#00f">
<path d="M80.8 106.1v.3h32.2v-.3zM79 106.3l2.1 .7v-1.4z"/>
<path d="M102.7 113.1v.3h10.3v-.3zM101 113.2l2.1 .7v-1.4z"/>
<path d="M102.7 119.1l10.3 .1v.3h-10.3zM101 119.3l2.1-.7v1.4z"/>
</g>
<path d="M29.3 128.1l2 .9-.1 2.5-2 .8zM31.3 129h.9l-.1 2.6-.9-.1z" fill="none" stroke="#000" stroke-width=".26"/>
<g fill="#f30">
<path d="M35 109.1h76.3v.3h-76.3zM110.9 108.6l2.1 .7-2.1 .7z"/>
<path d="M79 103.1h32.3v.4h-32.3zM110.9 102.6l2.1 .7-2.1 .7z"/>
</g>
<path d="M102.7 124.1v.3h10.3v-.3zM101 124.2l2.1 .8v-1.5z" fill="#00f"/>
<path d="M89.3 111.5l.6-.2h10.3a.84 .84 0 0 1 .8 .8v3.4a.84 .84 0 0 1-.8 .8h-10.3a.84 .84 0 0 1-.9-.8v-3.4z" fill-rule="evenodd" fill="#eeece1"/>
<path d="M89.3 111.5l.6-.2h10.3a.84 .84 0 0 1 .8 .8v3.4a.84 .84 0 0 1-.8 .8h-10.3a.84 .84 0 0 1-.9-.8v-3.4z" fill="none" stroke="#000" stroke-width=".25"/>
<g fill="#00f">
<path d="M57.8 113.1h31.1v.3h-31.1zM56 113.2l2.1-.7v1.4z"/>
<path d="M36.8 118.1h9.1v.4h-9.1zM35 118.3l2.1-.7v1.4z"/>
</g>
<path d="M89.3 122.6l.6-.3h10.4a.83 .83 0 0 1 .8 .9v3.3a.83 .83 0 0 1-.8 .8h-10.4a.83 .83 0 0 1-.8-.8v-3.3z" fill-rule="evenodd" fill="#eeece1"/>
<path d="M89.3 122.6l.6-.3h10.4a.83 .83 0 0 1 .8 .9v3.3a.83 .83 0 0 1-.8 .8h-10.4a.83 .83 0 0 1-.8-.8v-3.3z" fill="none" stroke="#000" stroke-width=".25"/>
<path d="M89.3 117l.6-.2h10.4a.81 .81 0 0 1 .8 .8v3.3a.81 .81 0 0 1-.8 .8h-10.4a.81 .81 0 0 1-.8-.8v-3.3z" fill-rule="evenodd" fill="#eeece1"/>
<path d="M89.3 117l.6-.2h10.4a.81 .81 0 0 1 .8 .8v3.3a.81 .81 0 0 1-.8 .8h-10.4a.81 .81 0 0 1-.8-.8v-3.3z" fill="none" stroke="#000" stroke-width=".25"/>
<path d="M67.3 117l.6-.2h10.3a.84 .84 0 0 1 .8 .8v3.4a.84 .84 0 0 1-.8 .8h-10.3a.84 .84 0 0 1-.8-.8v-3.4z" fill-rule="evenodd" fill="#eeece1"/>
<path d="M67.3 117l.6-.2h10.3a.84 .84 0 0 1 .8 .8v3.4a.84 .84 0 0 1-.8 .8h-10.3a.84 .84 0 0 1-.8-.8v-3.4z" fill="none" stroke="#000" stroke-width=".25"/>
<path d="M67.2 122.7l.6-.3h10.4a.83 .83 0 0 1 .8 .9v3.3a.83 .83 0 0 1-.8 .8h-10.4a.83 .83 0 0 1-.8-.8v-3.3z" fill-rule="evenodd" fill="#eeece1"/>
<path d="M67.2 122.7l.6-.3h10.4a.83 .83 0 0 1 .8 .9v3.3a.83 .83 0 0 1-.8 .8h-10.4a.83 .83 0 0 1-.8-.8v-3.3z" fill="none" stroke="#000" stroke-width=".25"/>
<g fill="#00f">
<path d="M80.8 119.1h8.2v.4l-8.2-.1zM79 119.3l2.1-.7v1.4z"/>
<path d="M80.8 124.4h8.2v.4h-8.2zM79 124.6l2.2-.7v1.4z"/>
<path d="M57.8 119.1h9.2v.3h-9.2zM56 119.3l2.1-.8v1.5z"/>
<path d="M57.8 124.7h9.2v.4h-9.2zM56 124.9l2.1-.7v1.4z"/>
</g>
<path d="M176.8 146.1h13.2v.4l-13.2-.1zM175 146.2l2.1-.7v1.4z" fill="#6ff"/>
<g fill="#000">
<path d="M192.6 133h1.4v.4h-1.4zM190.1 133h1.4v.4h-1.4zM187.6 133h1.4v.4h-1.4zM185.2 133h1.4v.4h-1.4zM182.7 133h1.4v.4h-1.4zM180.2 133h1.4v.4h-1.4zM177.7 133h1.5v.4h-1.5zM175 133.2l2.1-.7v1.4z"/>
<path d="M193.8 128h.4v1.4h-.4zM193.8 130.4h.4v1.4h-.4zM193.8 132.9h.4v1.4h-.4zM193.8 135.4h.4v1.4h-.4zM193.8 137.8h.4v1.4h-.4zM193.8 140.3h.4v1.4h-.4zM194 126.2l.7 2.1h-1.4z"/>
<path d="M205.9 126.2h.4v14.2h-.3zM205.5 140.1h1.4l-.7 2.1z"/>
</g>
<path d="M199.8 128v12.4h.4v-12.4zM199.3 140.1l.7 2.1 .7-2.1zM200 126.2l-.7 2.1h1.4z" fill="#d03ad2"/>
<g fill="#800080">
<path d="M220.8 119.1h6.6v4.4h-.4l.1-4.2 .1 .1h-6.4zM219 119.3l2.1-.8v1.5zM226.5 123.1l1.5 .1-.9 2.1z"/>
<path d="M220.8 96.1v.3h18.2v-.3zM219 96.3l2.1 .7v-1.4z"/>
</g>
<path d="M215.3 80.6l.7-.3h9.1a1 1 0 0 1 1 1v4a1 1 0 0 1-1 1h-9.1a1 1 0 0 1-1-1v-4z" fill-rule="evenodd" fill="#eeece1"/>
<path d="M215.3 80.6l.7-.3h9.1a1 1 0 0 1 1 1v4a1 1 0 0 1-1 1h-9.1a1 1 0 0 1-1-1v-4z" fill="none" stroke="#000" stroke-width=".25"/>
<path d="M176.8 82.9l36.4 .1v.4l-36.4-.1zM175 83.1l2.1-.7v1.4zM212.8 82.5l2.1 .7-2.1 .7z" fill="#d03ad2"/>
<path d="M225 99.3h-9" fill="none" stroke="#0c9" stroke-width=".55" stroke-dasharray="4.4 1.7 .6 1.7" stroke-linecap="butt"/>
<path d="M176.8 151.1v.3h13.2v-.3zM175 151.3l2.1 .7v-1.4z" fill="#800080"/>
<path d="M22.8 78v9.2h.4v-9.2zM23 76.3l-.7 2.1h1.4z" fill="#00f"/>
<path d="M176.8 78.5v.4h55.5v-.5zM175 78.7l2.1 .7v-1.4zM231.9 77.9v1.5l2.1-.7z" fill="#d03ad2"/>
<path d="M67.5 133.5l.7-.2h9.7a1.17 1.17 0 0 1 1.1 1.1v4.7a1.17 1.17 0 0 1-1.1 1.2h-9.7a1.17 1.17 0 0 1-1.1-1.2v-4.7v-.3z" fill-rule="evenodd" fill="#eeece1"/>
<path d="M67.5 133.5l.7-.2h9.7a1.17 1.17 0 0 1 1.1 1.1v4.7a1.17 1.17 0 0 1-1.1 1.2h-9.7a1.17 1.17 0 0 1-1.1-1.2v-4.7v-.3z" fill="none" stroke="#000" stroke-width=".25"/>
<path d="M80.8 136.1v.4h62.4v-.4zM79 136.3l2.1 .7v-1.4zM142.9 135.6v1.4l2.1-.7z" fill="#d03ad2"/>
<path d="M38.8 136.1h28.2v.3h-28.2zM37 136.3l2.2-.7v1.4z" fill="#000"/>
<path d="M25 134.2h2.1v4.1h-2.1z" fill-rule="evenodd" fill="#000"/>
<path d="M25 134.2h2.1v4.1h-2.1zM27 136.3l1.3-1.1v.6h3.7v1h-3.7v.6zM27 135.2l10 .1M27 137.2l10 .1M29 134.2h8v4.1h-8z" fill="none" stroke="#000" stroke-width=".34"/>
<path d="M99.8 36.1h6.2v.3h-6.2zM98 36.2l2.1-.7v1.4z" fill="#f30"/>
<path d="M106 36.2l-.1 9.1" fill="none" stroke="#f30" stroke-width=".34"/>
<path d="M214.7 35.1v.4l4.3-.1v-.3zM213 35.3l2.1 .7v-1.4z" fill="#800080"/>
<path d="M102.7 152.1v.3h8.6v-.3zM101 152.3l2.1 .7v-1.4zM111 151.6v1.4l2.1-.7z" fill="#f60"/>
<g fill="#6ff">
<path d="M220.8 155.6h4.2v.3h-4.2zM219 155.7l2.1-.7v1.4z"/>
<path d="M212.8 128h.4v14.2h-.4zM213 126.2l.7 2.1h-1.4z"/>
</g>
<path d="M234.5 101.7l.8-.4h.4h6.7a1.66 1.66 0 0 1 1.7 1.6v8.7a1.66 1.66 0 0 1-1.7 1.6h-6.7a1.66 1.66 0 0 1-1.6-1.6v-8.7v-.4z" fill-rule="evenodd" fill="#eeece1"/>
<path d="M234.5 101.7l.8-.4h.4h6.7a1.66 1.66 0 0 1 1.7 1.6v8.7a1.66 1.66 0 0 1-1.7 1.6h-6.7a1.66 1.66 0 0 1-1.6-1.6v-8.7v-.4z" fill="none" stroke="#000" stroke-width=".25"/>
<g fill="#800080">
<path d="M236.8 96.3h.4v2.9h-.3zM236.3 98.8h1.5l-.7 2.1z"/>
<path d="M236.8 115h.4v4.3h-.4zM237 113.2l.7 2.2h-1.4z"/>
</g>
<path d="M227 119.3h10" fill="none" stroke="#800080" stroke-width=".34"/>
<g fill="#f60">
<path d="M80.8 145v.3h6.4v-.4zM79 145.2l2.2 .7-.1-1.5zM86.9 144.4v1.4l2.1-.7z"/>
<path d="M80.8 152.1v.3h6.4v-.3zM79 152.3l2.1 .7v-1.4zM86.9 151.6v1.4l2.1-.7z"/>
</g>
<g fill="#0c9">
<path d="M215.8 99.3v4.4h.5v-4.4zM215.8 105.3v.6h.5v-.6zM215.8 107.5l-.1 4.5h.6v-4.5zM215.3 113.2l.7 2.1 .7-2.1z"/>
<path d="M234.4 97.3l-.1 4.4h.6v-4.4zM234.3 103.3v.6h.6v-.6zM234.3 105.5v4.4h.6v-4.4zM234.3 111.6v.5h.6v-.5zM233.9 113.2l.7 2.1 .7-2.1z"/>
</g>
<path d="M234.8 115.3h-19" fill="none" stroke="#0c9" stroke-width=".55" stroke-dasharray="4.4 1.7 .6 1.7" stroke-linecap="butt"/>
<path d="M222.8 115.3v4.4h.5l.1-4.4zM222.8 121.3v.6h.5v-.6zM222.8 123.5v2h.5v-2zM222.3 125.2l.7 2.1 .7-2.1z" fill="#0c9"/>
<path d="M176.7 113.1v.4h13.3v-.4zM175 113.3l2.1 .7v-1.4z" fill="#800080"/>
<text font-size="5" fill="#7f7f7f" x="5.9" y="6.1">小米Note顶配双网通版逻辑框图&amp;元件分布图</text>
<text font-size="4.2" fill="#c0504d" x="154.5" y="80.7">U800</text>
<text font-size="3.5" fill="#7f7f7f" x="9.2" y="13.8">逻辑框图</text>
<g font-size="3.5" fill="#c0c0c0">
<text x="84.7" y="19.4" transform="rotate(-45 84.7 19.4)">2019-03-11 10:44:13</text>
<text x="169.3" y="19.4" transform="rotate(-45 169.3 19.4)">2019-03-11 10:44:13</text>
<text x="84.7" y="72.3" transform="rotate(-45 84.7 72.3)">2019-03-11 10:44:13</text>
<text x="169.3" y="72.3" transform="rotate(-45 169.3 72.3)">2019-03-11 10:44:13</text>
<text x="84.7" y="125.2" transform="rotate(-45 84.7 125.2)">2019-03-11 10:44:13</text>
<text x="169.3" y="125.2" transform="rotate(-45 169.3 125.2)">2019-03-11 10:44:13</text>
</g>
<g font-size="3.5" fill="#c0504d">
<text x="153.8" y="99">AP&amp;BP</text>
<text x="200.3" y="107">U600</text>
<text x="200.3" y="149">U601</text>
</g>
<text font-size="3.2" fill="#c0504d" x="150.9" y="84.7">MSM8994-8</text>
<g font-size="2.8">
<text x="177.4" y="19.7">SDC1</text>
<text x="178.4" y="25.3">EBI1</text>
</g>
<g font-size="2.8" fill="#c0504d">
<text x="22.2" y="41.3">U101</text>
<text x="22.2" y="70.2">S101</text>
<text x="45.7" y="81.4">S201</text>
<text x="117.6" y="106.3">U700</text>
<text x="116.8" y="121.3">U1301</text>
<text x="118.1" y="146.9">U500</text>
</g>
<g font-size="2.5" fill="#c0504d">
<text x="199.2" y="20">U803</text>
<text x="45.9" y="46">S100</text>
<text x="116.5" y="45.9">WTR3925</text>
<text x="119.1" y="42.9">U300</text>
<text x="198" y="42.6">TP&amp;TS</text>
<text x="198" y="69.3">U1507</text>
<text x="199.5" y="110.2">PMI8994</text>
<text x="201.7" y="113.2">PMU</text>
<text x="118.7" y="130.3">U711</text>
<text x="199.9" y="152.2">PM8994</text>
<text x="201.8" y="155.2">PMU</text>
</g>
<g font-size="2.5">
<text x="175.6" y="35.1">8 Lanes DSI</text>
<text x="180.6" y="41.2">I2C</text>
<text x="175.6" y="51.2">4 Lanes CSI</text>
<text x="175.6" y="59.2">4 Lanes CSI</text>
<text x="181.6" y="68.3">I2C</text>
<text x="221.9" y="68.2">I2C</text>
<text x="181.6" y="78">I2C</text>
<text x="181.6" y="82">I2C</text>
<text x="152.6" y="87.9">Mobilephone</text>
<text x="153.5" y="94.8">Processor</text>
<text x="153.6" y="90.8">Application</text>
</g>
<g font-size="2.1" fill="#c0504d">
<text x="85.6" y="16">U201</text>
<text x="88" y="23.6">U200</text>
<text x="195.9" y="22.6">eMMC 64GB</text>
<text x="85.4" y="29.7">U202 NM</text>
<text x="87" y="26.2">MM PA</text>
<text x="195.5" y="29">LPDDR4</text>
<text x="85" y="32.3">B34/39PA</text>
<text x="87.2" y="35.7">U204</text>
<text x="198.6" y="35.5">J1101</text>
<text x="86.1" y="38.3">B40 PA</text>
<text x="87.5" y="41.6">U205</text>
<text x="193.9" y="38">LCD 2560*1440</text>
<text x="87.3" y="47.7">U203</text>
<text x="87.5" y="44.2">B7 PA</text>
<text x="102.6" y="47.3">S300</text>
<text x="196.9" y="45.3">IN/ON Cell</text>
<text x="221.4" y="42.8">U1101</text>
<text x="44.6" y="48.6">ANT SW</text>
<text x="86.2" y="50.3">B41 PA</text>
<text x="193.7" y="50.9">REAR CAMEAR</text>
<text x="195.3" y="53.4">J1501 13Mp</text>
<text x="193.6" y="60">FRONT CAMEAR</text>
<text x="196.7" y="62.5">J1502 4Mp</text>
<text x="236.4" y="65.6">U1502</text>
<text x="194.6" y="71.9">SENSOR HUB</text>
<text x="235.9" y="71.7">U1500</text>
<text x="22" y="72.9">RF-SW</text>
<text x="217.9" y="74.8">U1503</text>
<text x="216.9" y="81.9">U1504</text>
<text x="236.4" y="78.2">U1506</text>
<text x="44.7" y="84.1">DRX-SW</text>
<text x="22.3" y="92.4">FL206</text>
<text x="44.9" y="90.8">FL400</text>
<text x="70" y="91.2">U400</text>
<text x="91.4" y="91.8">FL402</text>
<text x="236.5" y="105.6">U602</text>
<text x="116.1" y="109">WCD9330</text>
<text x="48.2" y="118.6">S1301</text>
<text x="69.9" y="136">U1505</text>
<text x="70.1" y="147.6">FL501</text>
<text x="92.5" y="144.9">U501</text>
<text x="29.6" y="152.2">J500</text>
<text x="48.4" y="151.4">U502</text>
<text x="91.9" y="153.3">FL502</text>
</g>
<g font-size="2.1">
<text x="120" y="30.6">TX</text>
<text x="34.6" y="38.6">T/RX</text>
<text x="116.4" y="48.5">Transceiver</text>
<text x="121" y="51.1">IC</text>
<text x="56.7" y="56.6">PRX B2_GSM1900/B3_GSM1800/B5_GSM850</text>
<text x="56.6" y="62.6">PRX B1/B8_RX900/B7</text>
<text x="56.6" y="68.9">PRX B34/B39/B40/B41</text>
<text x="119.2" y="66.6">PRX</text>
<text x="175.6" y="74.6">HALL_INTR1/2</text>
<text x="56.6" y="79.7">DRX B1/B3/B7/B41/B39/B40</text>
<text x="119.4" y="82.7">DRX</text>
<text x="45.7" y="94.6">GPS</text>
<text x="119.4" y="92.7">GPS</text>
<text x="131.1" y="90.7">GNSS_BB_IQ</text>
<text x="132.2" y="101.7">SLIMBUS</text>
<text x="15.6" y="114.6">Headset</text>
<text x="132.6" y="114.6">HIFI I2S</text>
<text x="20.5" y="130.6">SPK</text>
<text x="132.6" y="128.6">SPK I2S</text>
<text x="19.7" y="136.6">VIBR</text>
<text x="154.7" y="172.6">UIM1/UIM2</text>
<text x="8.6" y="185.7">芯片位号</text>
<text x="24.5" y="185.7">T/RX</text>
<text x="38.5" y="185.6">控制信号</text>
<text x="54.5" y="185.7">TX</text>
<text x="67.5" y="185.7">供电</text>
<text x="82.5" y="185.7">RX</text>
<text x="94.5" y="185.6">时钟</text>
</g>
<text font-size="2.1" fill="#f30" x="132.1" y="34.6">TX_BB_IQ</text>
<g font-size="2.1" fill="#00f">
<text x="131.3" y="62.7">PRX_BB_IQ</text>
<text x="131.2" y="79.7">DRX_BB_IQ</text>
</g>
<g font-size="2.1" fill="#060">
<text x="219.3" y="111.6">Charger</text>
<text x="220.1" y="114.2">current</text>
</g>
<g font-size="1.8">
<text x="74.5" y="13.2">VPA_GSM/VPA_BATT</text>
<text x="214.7" y="35">VSP/VSN</text>
<text x="21.2" y="43.7">COUPLER</text>
<text x="20.2" y="56.3">PRX</text>
<text x="9.6" y="69.3">PRX ANT</text>
<text x="178.6" y="88.3">On/Off key</text>
<text x="4.8" y="93.3">DRX&amp;GPS</text>
<text x="15" y="93.3">ANT</text>
<text x="223.6" y="95.3">USB_VBUS</text>
<text x="223.6" y="91.3">USB-BUS</text>
<text x="240.6" y="92.9">U</text>
<text x="240.6" y="95">S</text>
<text x="240.6" y="97.1">B</text>
<text x="48.5" y="108.3">HS-MIC</text>
<text x="117.3" y="113.6">Codec IC</text>
<text x="118.7" y="111.5">Audio</text>
<text x="176.4" y="112.3">CORE PWR SP</text>
<text x="46.9" y="120.8">Multiplexer</text>
<text x="194.9" y="128.5" transform="rotate(90 194.9 128.5)">RST</text>
<text x="201" y="128.5" transform="rotate(90 201 128.5)">PMIC_SPM</text>
<text x="208" y="129.5" transform="rotate(90 208 129.5)">PMI_SPON</text>
<text x="91.5" y="135.3">I2C</text>
<text x="176.4" y="132.2">RST</text>
<text x="214.6" y="132.3">C</text>
<text x="214.6" y="134.4">L</text>
<text x="214.6" y="136.5">K</text>
<text x="68.8" y="139.2">Haptic DRV</text>
<text x="132.6" y="145.3">PCM-SPI</text>
<text x="176.4" y="145.3">CLK</text>
<text x="132.6" y="150.3">UART</text>
<text x="176.4" y="150.2">PWR SP</text>
<text x="161.9" y="159.5" transform="rotate(90 161.9 159.5)">UIM DATA</text>
<text x="224.8" y="156.3">19.2 MHz</text>
</g>
<g font-size="1.8" fill="#f30">
<text x="57.5" y="21.6">TX GSM LB/HB/B5/B1</text>
<text x="57.5" y="23.7">/B2/B3/B34/B39</text>
</g>
<g font-size="1.8" fill="#c0504d">
<text x="204.6" y="29">4GB</text>
<text x="220.4" y="45">TP DC-DC</text>
<text x="235.8" y="67.8">Compass</text>
<text x="218.7" y="77">HALL</text>
<text x="237.1" y="73.9">G+G</text>
<text x="236" y="80.4">Pressure</text>
<text x="215.8" y="84.1">Flash-LED</text>
<text x="218.2" y="86.3">DRV</text>
<text x="68.6" y="93.4">GPS-LNA</text>
<text x="92.8" y="101.4">MIC1</text>
<text x="93" y="99.3">J701</text>
<text x="67.6" y="105.4">MIC2/3/EAR</text>
<text x="70.1" y="103.3">J1300</text>
<text x="70.7" y="107.5">&amp;LP</text>
<text x="235.1" y="107.8">SMB1357</text>
<text x="92.4" y="113.6">S700</text>
<text x="237" y="109.9">CHG</text>
<text x="69.9" y="118.8">U1306</text>
<text x="91.9" y="118.8">U1305</text>
<text x="69.9" y="124.5">U1304</text>
<text x="70.4" y="120.9">L-PA</text>
<text x="91.9" y="124.3">U1302</text>
<text x="92.5" y="120.9">L-PA</text>
<text x="116.9" y="123.6">HIFI DAC</text>
<text x="70.4" y="126.6">R-PA</text>
<text x="92.4" y="126.4">R-PA</text>
<text x="115.5" y="132.6">SPK-Smart PA</text>
<text x="91.7" y="147.1">5G FEM</text>
<text x="117" y="149.3">QCA6164A</text>
<text x="118.2" y="151.4">BT/WIFI</text>
</g>
<g font-size="1.4">
<text x="85.2" y="17.8">PA Power</text>
<text x="84.1" y="19.5">Management</text>
<text x="90.5" y="115.4">SPDT switch</text>
<text x="71.3" y="149.4">TYPE</text>
<text x="47.5" y="153.2">COUPLER</text>
<text x="69.2" y="151.1">MUTILAYER</text>
<text x="69.7" y="152.8">DIPLEXER</text>
</g>
<g font-size="1.4" fill="#c0504d">
<text x="103" y="51.2">RFSW</text>
<text x="104.1" y="49.5">TX</text>
</g>
</svg>
